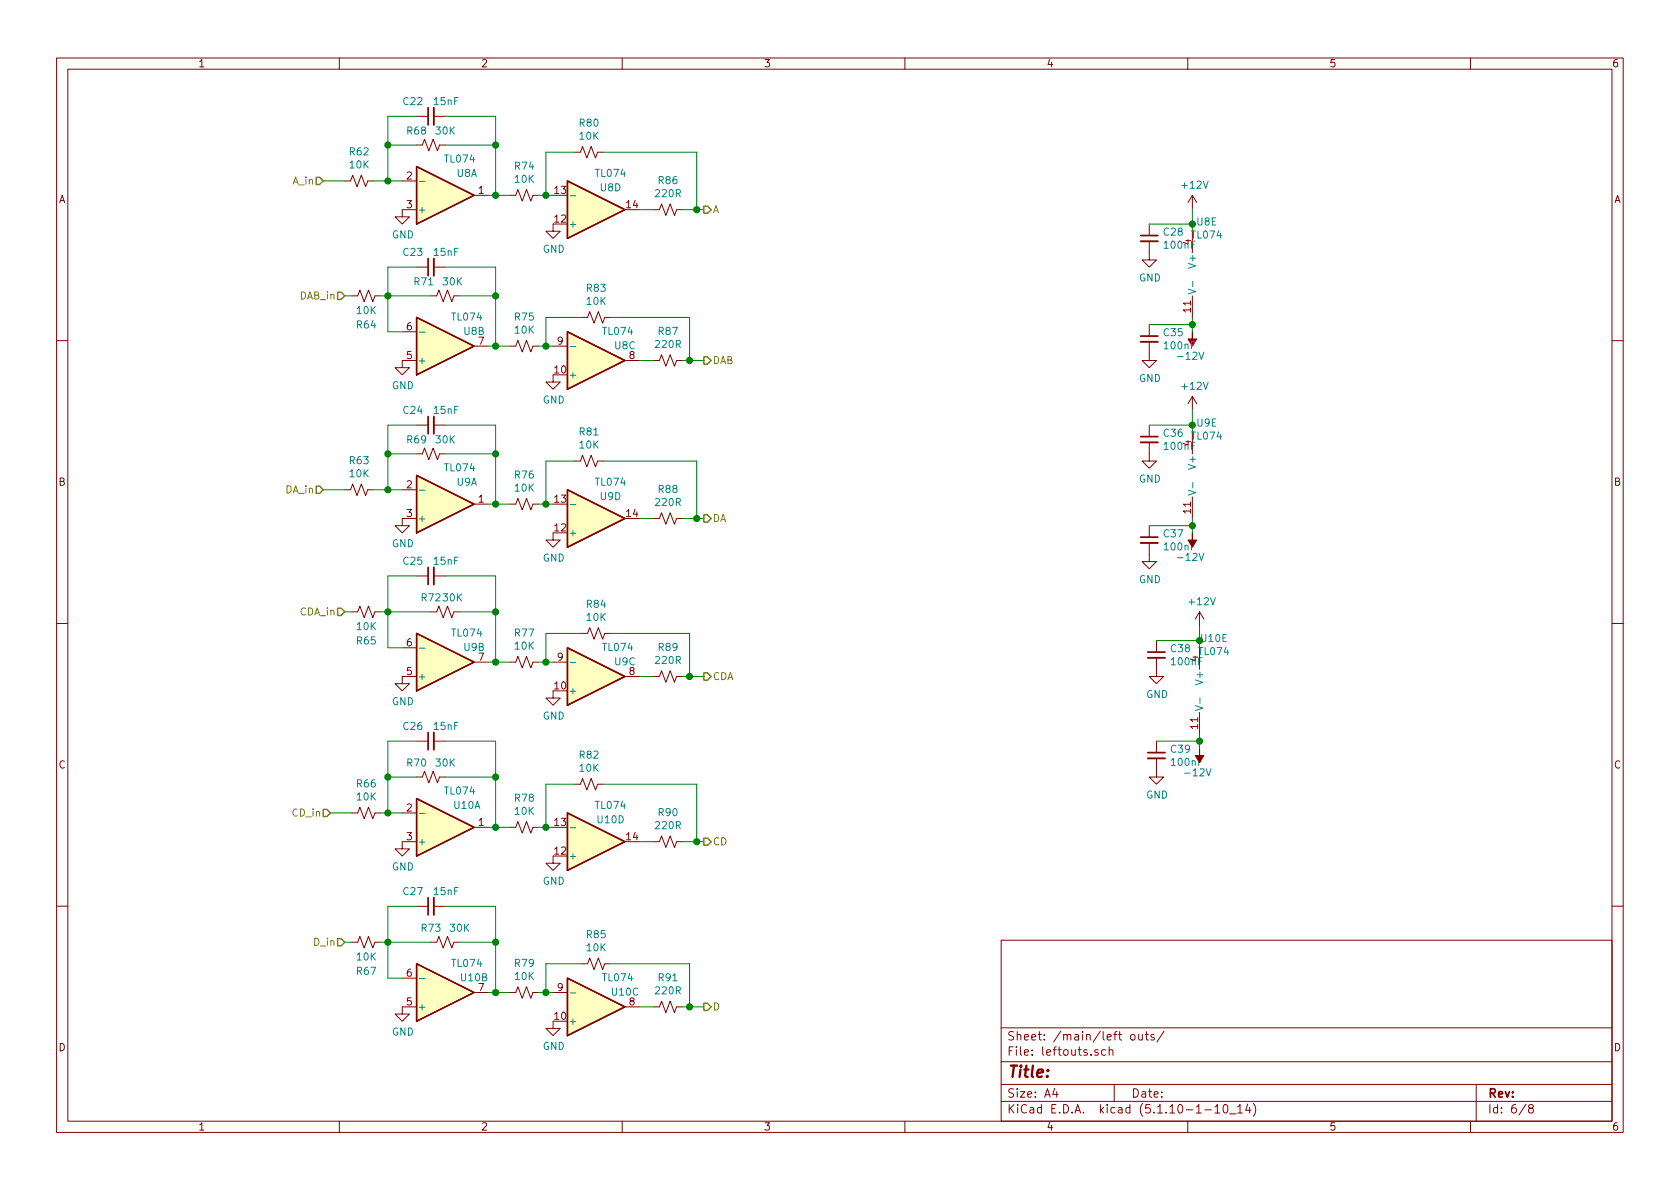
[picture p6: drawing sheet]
<svg xmlns="http://www.w3.org/2000/svg" width="297mm" height="210mm" viewBox="0 0 297 210" stroke-linecap="round" stroke-linejoin="round" font-family="sans-serif">
<g fill="none" stroke="#840000" stroke-width=".18">
<path d="M10 10.3h277v189.9h-277zM12 12.2h273v186.1h-273zM60 10.3v1.9M110 10.3v1.9M160 10.3v1.9M210 10.3v1.9M260 10.3v1.9M61 32h1l.4-1 .7 2 .8-2 .7 2 .4-1h1M71.1 32h2.6M73.7 37.1h-2.6v1.2h1.3l-1.3 1.3-1.3-1.3h1.3M73.7 25.6h1l.4-1 .7 2.1 .8-2.1 .7 2.1 .4-1.1h1M73.7 20.6h2"/>
<path d="M76.7 20.6h2M83.8 34.5h2.6M90.2 34.5h1l.4-1 .7 2.1 .8-2.1 .8 2.1 .3-1.1h1M97.8 39.6v1.3h1.3l-1.3 1.3-1.3-1.3h1.3M101.6 26.9h1l.4-1 .8 2 .7-2 .8 2 .4-1h1M115.6 37.1h1l.4-1 .7 2 .8-2 .8 2 .3-1h1M203.2 39.6v2.1M210.8 34.5v2.6M210.8 34.5l-.7 1.3M210.8 34.5l.8 1.3M62.2 52.3h1l.4-1 .8 2 .8-2 .7 2 .4-1h1M71.1 58.7h2.6"/>
<path d="M73.7 47.2h2M76.2 52.3h1l.4-1 .8 2 .7-2 .8 2 .4-1h1M76.7 47.2h2M102.9 56.1h1l.4-1 .7 2 .8-2 .8 2 .3-1h1M203.2 42.7v3.3h1.3l-1.3 1.2-1.3-1.2h1.3M203.2 57.4v2M210.8 40.9v3.8M210.8 52.3v3.8M10 60.2h2M73.7 63.7h-2.6v1.3h1.3l-1.3 1.3-1.3-1.3h1.3M73.7 75.2h2M76.7 75.2h2"/>
<path d="M83.8 61.2h2.6M90.2 61.2h1l.4-1 .7 2 .8-2 .8 2 .3-1h1M97.8 66.3v1.3h1.3l-1.3 1.2-1.3-1.2h1.3M97.8 61.2h2.5M110.5 63.7h2.5M115.6 63.7h1l.4-1 .7 2.1 .8-2.1 .8 2.1 .3-1.1h1M203.2 60.4v3.3h1.3l-1.3 1.3-1.3-1.3h1.3M203.2 78.2v3.3h1.3l-1.3 1.3-1.3-1.3h1.3M203.2 75.2v2M210.8 70.1v2.5M210.8 76.4v3.9M210.8 70.1l-.7 1.3"/>
<path d="M210.8 70.1l.8 1.3M285 60.2h2M61 86.6h1l.4-1 .7 2 .8-2 .7 2 .4-1h1M71.1 86.6h2.6M73.7 80.3h1l.4-1.1 .7 2.1 .8-2.1 .7 2.1 .4-1h1M73.7 91.7h-2.6v1.3h1.3l-1.3 1.2-1.3-1.2h1.3M83.8 89.1h2.6M90.2 89.1h1l.4-1 .7 2.1 .8-2.1 .8 2.1 .3-1.1h1M97.8 94.2v1.3h1.3l-1.3 1.3-1.3-1.3h1.3M101.6 81.5h1l.4-1 .8 2 .7-2 .8 2 .4-1h1M115.6 91.7h1l.4-1 .7 2 .8-2 .8 2 .3-1h1M203.2 96v3.3h1.3l-1.3 1.3-1.3-1.3h1.3"/>
<path d="M203.2 93v2M210.8 87.9v3.8M10 110.3h2M62.2 108.2h1l.4-1 .8 2 .8-2 .7 2 .4-1h1M71.1 114.5h2.6M73.7 119.6h-2.6v1.3h1.3l-1.3 1.3-1.3-1.3h1.3M73.7 101.8h2M76.2 108.2h1l.4-1 .8 2 .7-2 .8 2 .4-1h1M76.7 101.8h2M83.8 117.1h2.6M90.2 117.1h1l.4-1 .7 2 .8-2 .8 2 .3-1h1M97.8 117.1h2.5"/>
<path d="M102.9 112h1l.4-1 .7 2 .8-2 .8 2 .3-1h1M110.5 119.6h2.5M115.6 119.6h1l.4-1 .7 2 .8-2 .8 2 .3-1h1M204.5 116.3v3.3h1.2l-1.2 1.3-1.3-1.3h1.3M204.5 113.3v2M212.1 108.2l-.8 1.3M212.1 108.2v2.5M212.1 114.5v3.9M212.1 108.2l.8 1.3M285 110.3h2M73.7 137.4h1l.4-1 .7 2 .8-2 .7 2 .4-1h1M73.7 131.1h2"/>
<path d="M76.7 131.1h2M97.8 122.2v1.2h1.3l-1.3 1.3-1.3-1.3h1.3M101.6 138.7h1l.4-1 .8 2 .7-2 .8 2 .4-1h1M204.5 134.1v3.3h1.2l-1.2 1.3-1.3-1.3h1.3M204.5 131.1v2M212.1 126v3.8M62.2 143.8h1l.4-1.1 .8 2.1 .8-2.1 .7 2.1 .4-1h1M71.1 143.8h2.6M73.7 148.8h-2.6v1.3h1.3l-1.3 1.3-1.3-1.3h1.3M83.8 146.3h2.6M90.2 146.3h1l.4-1 .7 2 .8-2 .8 2 .3-1h1M97.8 151.4v1.2h1.3l-1.3 1.3-1.3-1.3h1.3"/>
<path d="M115.6 148.8h1l.4-1 .7 2.1 .8-2.1 .8 2.1 .3-1.1h1M10 160.2h2M62.2 166.6h1l.4-1 .8 2 .8-2 .7 2 .4-1h1M71.1 173h2.6M73.7 178h-2.6v1.3h1.3l-1.3 1.3-1.3-1.3h1.3M73.7 160.3h2M76.2 166.6h1l.4-1 .8 2 .7-2 .8 2 .4-1h1M76.7 160.3h2M83.8 175.5h2.6M90.2 175.5h1l.4-1 .7 2 .8-2 .8 2 .3-1h1M97.8 175.5h2.5M102.9 170.4h1l.4-1 .7 2 .8-2 .8 2 .3-1h1"/>
<path d="M110.5 178h2.5M115.6 178h1l.4-1 .7 2.1 .8-2.1 .8 2.1 .3-1.1h1M177 166.3h108v32h-108zM285 160.2h2M60 198.3v1.9M97.8 180.6v1.3h1.3l-1.3 1.2-1.3-1.2h1.3M110 198.3v1.9M160 198.3v1.9M177 194.8h108M177 191.8h108M177 187.8h108M177 181.8h108"/>
<path d="M186.5 192.5l-.4 1h1M186.8 193v1M194.1 185.7a.37 .37 0 0 0-.6 .1l.1 .2 .5 .2 .1 .1-.2 .3-.5-.1M195.5 185.7l-.5-.1-.2 .3v.6l.2 .1 .5-.1M196.1 185.7h.1a.37 .37 0 0 1 .6 .1v.8M196.1 185.1v1.5M197 191.8v3M200 183.1l.2-.2 .4 .2 .1 .5-.1 .2-.4 .1-.2-.1zM201.3 182.9v.8a.39 .39 0 0 0 .7 .1M202 182.9v1M202.5 182.9h.5M202.7 182.4v1.3l.3 .2"/>
<path d="M204 183l-.3-.1-.2 .2 .1 .3 .4 .1v.3h-.5M205.8 182.3l-1.3 2M210 198.3v1.9M213 196.3h1.2M214.8 195.8l.4-.5v1.5M214.8 196.8h.9M216.4 195.5l.3-.2a.94 .94 0 0 1 0 1.5l-.4-.3v-.6zM217.4 197h1.1M218.8 195.8l.5-.5v1.5M218.8 196.8h.9M220.6 195.2l-.4 1.1h1M221 195.8v1"/>
<path d="M221.6 195.1a1.71 1.71 0 0 1 0 2.3M260 198.3v1.9M261 191.8v6.5M269.8 195.2l-1.2 2M270.6 196l-.3-.2v-.2l.3-.3h.2l.3 .3-.1 .2-.6 .2a.48 .48 0 0 0-.1 .7l.3 .1 .4-.1a.48 .48 0 0 0-.2-.7"/>
</g>
<g fill="#ffffc2" stroke="#ffffc2" stroke-width=".18">
<path d="M100.3 173l10.2 5-10.2 5.1z"/>
<path d="M73.7 29.5l10.1 5-10.1 5.1z"/>
<path d="M73.7 56.1l10.1 5.1-10.1 5.1z"/>
<path d="M100.3 32l10.2 5.1-10.2 5.1z"/>
<path d="M100.3 58.7l10.2 5-10.2 5.1z"/>
<path d="M100.3 143.8l10.2 5-10.2 5.1z"/>
<path d="M73.7 170.4l10.1 5.1-10.1 5.1z"/>
<path d="M73.7 141.2l10.1 5.1-10.1 5.1z"/>
<path d="M100.3 114.5l10.2 5.1-10.2 5.1z"/>
<path d="M100.3 86.6l10.2 5.1-10.2 5.1z"/>
<path d="M73.7 84.1l10.1 5-10.1 5.1z"/>
<path d="M73.7 112l10.1 5.1-10.1 5.1z"/>
</g>
<path d="M73.7 29.5l10.1 5-10.1 5.1zM100.3 32l10.2 5.1-10.2 5.1zM73.7 56.1l10.1 5.1-10.1 5.1zM100.3 58.7l10.2 5-10.2 5.1zM73.7 84.1l10.1 5-10.1 5.1zM100.3 86.6l10.2 5.1-10.2 5.1zM73.7 112l10.1 5.1-10.1 5.1zM100.3 114.5l10.2 5.1-10.2 5.1zM73.7 141.2l10.1 5.1-10.1 5.1zM100.3 143.8l10.2 5-10.2 5.1zM73.7 170.4l10.1 5.1-10.1 5.1zM100.3 173l10.2 5-10.2 5.1z" fill="none" stroke="#840000" stroke-width=".25"/>
<g fill="none" stroke="#008484" stroke-width=".18">
<path d="M74.1 32.1h1M100.8 34.6h1M74.1 58.7h1M210.1 51.1l1.3 .5-1.3 .4M210.9 49.8v.9M100.8 61.3h1M74.1 86.7h1M100.8 89.2h1M210.1 86.7l1.3 .4-1.3 .4M210.9 85.3v1M74.1 114.6h1M100.8 117.2h1"/>
<path d="M211.4 124.8l1.2 .4-1.2 .4M212.2 123.4v1M74.1 143.8h1M100.8 146.4h1M74.1 173h1M100.8 175.6h1"/>
</g>
<path d="M76.7 19v3.1M76.7 45.7v3.1M201.7 42.7h3M76.7 73.7v3M201.7 60.4h3M201.7 78.2h3M201.7 96h3M76.7 100.3v3.1M202.9 116.3h3.1M76.7 129.5v3.1M202.9 134.1h3.1M76.7 158.7v3.1" fill="none" stroke="#840000" stroke-width=".33"/>
<path d="M75.7 19v3.1M75.7 45.7v3.1M201.7 41.7h3M201.7 59.4h3M75.7 73.7v3M201.7 77.2h3M201.7 95h3M75.7 100.3v3.1M202.9 115.3h3.1M75.7 129.5v3.1M202.9 133.1h3.1M75.7 158.7v3.1" fill="none" stroke="#840000" stroke-width=".3"/>
<g fill="#840000" stroke="#840000" stroke-width=".18">
<path d="M210.8 58.7v1.2h.8l-.8 1.3-.7-1.3h.7z"/>
<path d="M212.1 132.3v1.3h.8l-.8 1.3-.8-1.3h.8z"/>
<path d="M210.8 94.2v1.3h.8l-.8 1.3-.7-1.3h.7z"/>
</g>
<g fill="none" stroke="#008400" stroke-width=".18">
<path d="M57.1 32h3.9M66 32h5.1M68.6 25.6h5.1M73.7 20.6h-5.1v11.4M78.7 20.6h8.9v13.9M78.7 25.6h8.9M86.4 34.5h3.8M95.2 34.5h2.6M101.6 26.9h-5.1v7.6M106.7 26.9h16.5v10.2M113 37.1h2.6M120.6 37.1h3.9"/>
<path d="M203.2 39.6h7.6M210.8 37.1v3.8M61 52.3h1.2M67.3 52.3h8.9M73.7 47.2h-5.1v11.5h2.5M78.7 47.2h8.9v14M81.3 52.3h6.3M102.9 56.1h-6.4v5.1M107.9 56.1h14v7.6M203.2 57.4h7.6M210.8 56.1v2.6M73.7 75.2h-5.1v11.4"/>
<path d="M78.7 75.2h8.9v13.9M86.4 61.2h3.8M95.2 61.2h2.6M113 63.7h2.6M120.6 63.7h3.9M203.2 75.2h7.6M210.8 72.6v3.8M57.1 86.6h3.9M66 86.6h5.1M68.6 80.3h5.1M78.7 80.3h8.9M86.4 89.1h3.8"/>
<path d="M95.2 89.1h2.6M101.6 81.5h-5.1v7.6M106.7 81.5h16.5v10.2M113 91.7h2.6M120.6 91.7h3.9M203.2 93h7.6M210.8 91.7v2.5M61 108.2h1.2M67.3 108.2h8.9M73.7 101.8h-5.1v12.7h2.5M78.7 101.8h8.9v15.3M81.3 108.2h6.3"/>
<path d="M86.4 117.1h3.8M95.2 117.1h2.6M102.9 112h-6.4v5.1M107.9 112h14v7.6M113 119.6h2.6M120.6 119.6h3.9M204.5 113.3h7.6M212.1 110.7v3.8M68.6 137.4h5.1M73.7 131.1h-5.1v12.7M78.7 131.1h8.9v15.2M78.7 137.4h8.9"/>
<path d="M101.6 138.7h-5.1v7.6M106.7 138.7h16.5v10.1M204.5 131.1h7.6M212.1 129.8v2.5M58.4 143.8h3.8M67.3 143.8h3.8M86.4 146.3h3.8M95.2 146.3h2.6M113 148.8h2.6M120.6 148.8h3.9M61 166.6h1.2M67.3 166.6h8.9"/>
<path d="M73.7 160.3h-5.1v12.7h2.5M78.7 160.3h8.9v15.2M81.3 166.6h6.3M86.4 175.5h3.8M95.2 175.5h2.6M102.9 170.4h-6.4v5.1M107.9 170.4h14v7.6M113 178h2.6M120.6 178h3.9"/>
</g>
<path d="M55.9 31.4h.6l.6 .6-.6 .6h-.6zM124.5 36.4h.6l.6 .7-.6 .6h-.6zM59.7 51.7h.6l.7 .6-.7 .7h-.6zM124.5 63.1h.6l.6 .6-.6 .7h-.6zM55.9 86h.6l.6 .6-.6 .6h-.6zM124.5 91.1h.6l.6 .6-.6 .6h-.6zM59.7 107.6h.6l.7 .6-.7 .6h-.6zM124.5 119h.6l.6 .6-.6 .7h-.6zM57.1 143.1h.7l.6 .7-.6 .6h-.7zM124.5 148.2h.6l.6 .6-.6 .7h-.6zM59.7 166h.6l.7 .6-.7 .7h-.6zM124.5 177.4h.6l.6 .6-.6 .7h-.6z" fill="none" stroke="#848400" stroke-width=".25"/>
<g fill="#008400" stroke="#008400" stroke-width=".25">
<circle cx="96.5" cy="146.3" r=".51"/>
<circle cx="87.6" cy="146.3" r=".51"/>
<circle cx="68.6" cy="143.8" r=".51"/>
<circle cx="212.1" cy="131.1" r=".51"/>
<circle cx="121.9" cy="119.6" r=".51"/>
<circle cx="123.2" cy="91.7" r=".51"/>
<circle cx="96.5" cy="117.1" r=".51"/>
<circle cx="87.6" cy="52.3" r=".51"/>
<circle cx="87.6" cy="117.1" r=".51"/>
<circle cx="87.6" cy="80.3" r=".51"/>
<circle cx="68.6" cy="108.2" r=".51"/>
<circle cx="68.6" cy="80.3" r=".51"/>
<circle cx="96.5" cy="89.1" r=".51"/>
<circle cx="87.6" cy="89.1" r=".51"/>
<circle cx="212.1" cy="113.3" r=".51"/>
<circle cx="121.9" cy="63.7" r=".51"/>
<circle cx="123.2" cy="37.1" r=".51"/>
<circle cx="96.5" cy="61.2" r=".51"/>
<circle cx="87.6" cy="61.2" r=".51"/>
<circle cx="87.6" cy="108.2" r=".51"/>
<circle cx="68.6" cy="52.3" r=".51"/>
<circle cx="96.5" cy="34.5" r=".51"/>
<circle cx="68.6" cy="137.4" r=".51"/>
<circle cx="87.6" cy="34.5" r=".51"/>
<circle cx="68.6" cy="32" r=".51"/>
<circle cx="87.6" cy="137.4" r=".51"/>
<circle cx="210.8" cy="57.4" r=".51"/>
<circle cx="210.8" cy="39.6" r=".51"/>
<circle cx="68.6" cy="166.6" r=".51"/>
<circle cx="87.6" cy="25.6" r=".51"/>
<circle cx="87.6" cy="166.6" r=".51"/>
<circle cx="87.6" cy="175.5" r=".51"/>
<circle cx="96.5" cy="175.5" r=".51"/>
<circle cx="68.6" cy="25.6" r=".51"/>
<circle cx="123.2" cy="148.8" r=".51"/>
<circle cx="121.9" cy="178" r=".51"/>
<circle cx="210.8" cy="75.2" r=".51"/>
<circle cx="210.8" cy="93" r=".51"/>
<circle cx="68.6" cy="86.6" r=".51"/>
</g>
<text font-size="2.8" fill="#840000" x="178" y="190.5">Title:</text>
<g font-size="2.1" fill="#840000">
<text x="178" y="184">Sheet: /main/left outs/</text>
<text x="178" y="186.7">File: leftouts.sch</text>
<text x="178" y="196.9">KiCad E.D.A. kicad (5.1.10-1-10_14)</text>
<text x="178" y="194.1">Size: A4</text>
<text x="200" y="194.1">Date:</text>
<text x="263" y="194.1">Rev:</text>
<text x="263" y="196.9">Id: 6/8</text>
</g>
<g font-size="1.8" fill="#840000">
<text x="35" y="11.9">1</text>
<text x="85" y="11.9">2</text>
<text x="135" y="11.9">3</text>
<text x="185" y="11.9">4</text>
<text x="235" y="11.9">5</text>
<text x="285" y="11.9">6</text>
<text x="10.4" y="35.9">A</text>
<text x="71.9" y="31.7">2</text>
<text x="84.6" y="34.3">1</text>
<text x="98.1" y="34.3">13</text>
<text x="285.4" y="35.9">A</text>
<text x="71.9" y="36.8">3</text>
<text x="98.1" y="39.4">12</text>
<text x="110.8" y="36.8">14</text>
<text x="71.9" y="58.4">6</text>
<text x="210.6" y="55.2" transform="rotate(-90 210.6 55.2)">11</text>
<text x="71.9" y="63.5">5</text>
<text x="84.6" y="61">7</text>
<text x="98.6" y="61">9</text>
<text x="111.3" y="63.5">8</text>
<text x="98.1" y="66">10</text>
<text x="210.6" y="78.8" transform="rotate(-90 210.6 78.8)">4</text>
<text x="10.4" y="85.9">B</text>
<text x="71.9" y="86.4">2</text>
<text x="84.6" y="88.9">1</text>
<text x="98.1" y="88.9">13</text>
<text x="285.4" y="85.9">B</text>
<text x="71.9" y="91.4">3</text>
<text x="98.1" y="94">12</text>
<text x="110.8" y="91.4">14</text>
<text x="210.6" y="90.7" transform="rotate(-90 210.6 90.7)">11</text>
<text x="71.9" y="119.4">5</text>
<text x="71.9" y="114.3">6</text>
<text x="84.6" y="116.8">7</text>
<text x="98.6" y="116.8">9</text>
<text x="111.3" y="119.4">8</text>
<text x="211.8" y="116.9" transform="rotate(-90 211.8 116.9)">4</text>
<text x="98.1" y="121.9">10</text>
<text x="211.8" y="128.8" transform="rotate(-90 211.8 128.8)">11</text>
<text x="10.4" y="135.9">C</text>
<text x="285.4" y="135.9">C</text>
<text x="71.9" y="143.5">2</text>
<text x="71.9" y="148.6">3</text>
<text x="84.6" y="146">1</text>
<text x="98.1" y="146">13</text>
<text x="110.8" y="148.6">14</text>
<text x="98.1" y="151.1">12</text>
<text x="71.9" y="172.7">6</text>
<text x="71.9" y="177.8">5</text>
<text x="84.6" y="175.3">7</text>
<text x="98.6" y="175.3">9</text>
<text x="111.3" y="177.8">8</text>
<text x="10.4" y="185.9">D</text>
<text x="98.1" y="180.3">10</text>
<text x="285.4" y="185.9">D</text>
<text x="35" y="199.9">1</text>
<text x="85" y="199.9">2</text>
<text x="135" y="199.9">3</text>
<text x="185" y="199.9">4</text>
<text x="235" y="199.9">5</text>
<text x="285" y="199.9">6</text>
</g>
<g font-size="1.8" fill="#008484">
<text x="71.4" y="18.6">C22</text>
<text x="72" y="23.8">R68</text>
<text x="76.8" y="18.6">15nF</text>
<text x="77.1" y="23.8">30K</text>
<text x="102.5" y="22.4">R80</text>
<text x="61.9" y="27.5">R62</text>
<text x="61.9" y="29.8">10K</text>
<text x="78.7" y="28.7">TL074</text>
<text x="102.5" y="24.7">10K</text>
<text x="80.8" y="31.3">U8A</text>
<text x="91.1" y="30">R74</text>
<text x="91.1" y="32.3">10K</text>
<text x="105.4" y="31.3">TL074</text>
<text x="106.2" y="33.8">U8D</text>
<text x="116" y="34.9">220R</text>
<text x="116.5" y="32.6">R86</text>
<text x="209.1" y="33.4">+12V</text>
<text x="73.8" y="37.7">+</text>
<text x="100.5" y="40.3">+</text>
<text x="205.8" y="41.7">C28</text>
<text x="211.7" y="39.9">U8E</text>
<text x="69.3" y="42.2">GND</text>
<text x="71.4" y="45.3">C23</text>
<text x="76.8" y="45.3">15nF</text>
<text x="96" y="44.7">GND</text>
<text x="206" y="44">100nF</text>
<text x="210.6" y="43.3" transform="rotate(-90 210.6 43.3)">4</text>
<text x="210.8" y="42.2">TL074</text>
<text x="211.5" y="47" transform="rotate(-90 211.5 47)">V+</text>
<text x="73.3" y="50.5">R71</text>
<text x="78.4" y="50.5">30K</text>
<text x="103.8" y="51.6">R83</text>
<text x="103.8" y="53.9">10K</text>
<text x="201.4" y="49.8">GND</text>
<text x="63.1" y="58.1">R64</text>
<text x="63.1" y="55.5">10K</text>
<text x="80" y="56.7">TL074</text>
<text x="82.1" y="59.2">U8B</text>
<text x="91.1" y="56.7">R75</text>
<text x="91.1" y="59">10K</text>
<text x="106.7" y="59.2">TL074</text>
<text x="116.5" y="59.2">R87</text>
<text x="205.8" y="59.5">C35</text>
<text x="73.8" y="64.4">+</text>
<text x="108.7" y="61.8">U8C</text>
<text x="116" y="61.5">220R</text>
<text x="206" y="61.8">100nF</text>
<text x="208.6" y="63.6">-12V</text>
<text x="69.3" y="68.8">GND</text>
<text x="96" y="71.4">GND</text>
<text x="100.5" y="66.9">+</text>
<text x="201.4" y="67.6">GND</text>
<text x="209.1" y="68.9">+12V</text>
<text x="71.4" y="73.2">C24</text>
<text x="76.8" y="73.2">15nF</text>
<text x="102.5" y="77">R81</text>
<text x="205.8" y="77.2">C36</text>
<text x="210.8" y="77.7">TL074</text>
<text x="211.7" y="75.4">U9E</text>
<text x="61.9" y="82.1">R63</text>
<text x="72" y="78.4">R69</text>
<text x="77.1" y="78.4">30K</text>
<text x="78.7" y="83.4">TL074</text>
<text x="102.5" y="79.3">10K</text>
<text x="206" y="79.5">100nF</text>
<text x="211.5" y="82.6" transform="rotate(-90 211.5 82.6)">V+</text>
<text x="61.9" y="84.4">10K</text>
<text x="80.8" y="85.9">U9A</text>
<text x="91.1" y="84.6">R76</text>
<text x="91.1" y="86.9">10K</text>
<text x="105.4" y="85.9">TL074</text>
<text x="106.2" y="88.4">U9D</text>
<text x="116" y="89.5">220R</text>
<text x="116.5" y="87.2">R88</text>
<text x="201.4" y="85.3">GND</text>
<text x="73.8" y="92.3">+</text>
<text x="100.5" y="94.9">+</text>
<text x="205.8" y="95">C37</text>
<text x="69.3" y="96.8">GND</text>
<text x="71.4" y="99.9">C25</text>
<text x="76.8" y="99.9">15nF</text>
<text x="96" y="99.3">GND</text>
<text x="206" y="97.3">100nF</text>
<text x="208.6" y="99.2">-12V</text>
<text x="74.6" y="106.3">R72</text>
<text x="78.4" y="106.3">30K</text>
<text x="103.8" y="107.5">R84</text>
<text x="201.4" y="103.1">GND</text>
<text x="210.4" y="107">+12V</text>
<text x="63.1" y="114">R65</text>
<text x="63.1" y="111.4">10K</text>
<text x="80" y="112.6">TL074</text>
<text x="91.1" y="112.6">R77</text>
<text x="103.8" y="109.8">10K</text>
<text x="212.4" y="113.5">U10E</text>
<text x="82.1" y="115.1">U9B</text>
<text x="91.1" y="114.9">10K</text>
<text x="106.7" y="115.1">TL074</text>
<text x="108.7" y="117.6">U9C</text>
<text x="116" y="117.4">220R</text>
<text x="116.5" y="115.1">R89</text>
<text x="207.1" y="115.3">C38</text>
<text x="207.3" y="117.6">100nF</text>
<text x="212.1" y="115.8">TL074</text>
<text x="69.3" y="124.7">GND</text>
<text x="73.8" y="120.3">+</text>
<text x="100.5" y="122.8">+</text>
<text x="202.6" y="123.4">GND</text>
<text x="212.7" y="120.7" transform="rotate(-90 212.7 120.7)">V+</text>
<text x="71.4" y="129.1">C26</text>
<text x="76.8" y="129.1">15nF</text>
<text x="96" y="127.2">GND</text>
<text x="72" y="135.6">R70</text>
<text x="77.1" y="135.6">30K</text>
<text x="102.5" y="134.2">R82</text>
<text x="102.5" y="136.5">10K</text>
<text x="207.1" y="133.1">C39</text>
<text x="207.3" y="135.4">100nF</text>
<text x="209.9" y="137.3">-12V</text>
<text x="63.1" y="139.2">R66</text>
<text x="63.1" y="141.5">10K</text>
<text x="78.7" y="140.5">TL074</text>
<text x="80.3" y="143">U10A</text>
<text x="91.1" y="141.8">R78</text>
<text x="105.4" y="143">TL074</text>
<text x="202.6" y="141.2">GND</text>
<text x="73.8" y="149.5">+</text>
<text x="91.1" y="144.1">10K</text>
<text x="105.7" y="145.6">U10D</text>
<text x="116" y="146.6">220R</text>
<text x="116.5" y="144.3">R90</text>
<text x="69.3" y="153.9">GND</text>
<text x="100.5" y="152">+</text>
<text x="71.4" y="158.3">C27</text>
<text x="76.8" y="158.3">15nF</text>
<text x="96" y="156.5">GND</text>
<text x="74.6" y="164.8">R73</text>
<text x="79.7" y="164.8">30K</text>
<text x="103.8" y="165.9">R85</text>
<text x="63.1" y="172.4">R67</text>
<text x="63.1" y="169.8">10K</text>
<text x="80" y="171">TL074</text>
<text x="81.6" y="173.5">U10B</text>
<text x="91.1" y="171">R79</text>
<text x="91.1" y="173.3">10K</text>
<text x="103.8" y="168.2">10K</text>
<text x="106.7" y="173.5">TL074</text>
<text x="116.5" y="173.5">R91</text>
<text x="73.8" y="178.7">+</text>
<text x="108.2" y="176.1">U10C</text>
<text x="116" y="175.8">220R</text>
<text x="69.3" y="183.1">GND</text>
<text x="96" y="185.7">GND</text>
<text x="100.5" y="181.2">+</text>
</g>
<g font-size="1.8" fill="#848400">
<text x="51.8" y="32.6">A_in</text>
<text x="126" y="37.7">A</text>
<text x="53.1" y="53">DAB_in</text>
<text x="126" y="64.4">DAB</text>
<text x="50.5" y="87.2">DA_in</text>
<text x="126" y="92.3">DA</text>
<text x="53.1" y="108.8">CDA_in</text>
<text x="126" y="120.3">CDA</text>
<text x="51.8" y="144.4">CD_in</text>
<text x="126" y="149.5">CD</text>
<text x="55.6" y="167.3">D_in</text>
<text x="126" y="178.7">D</text>
</g>
</svg>
